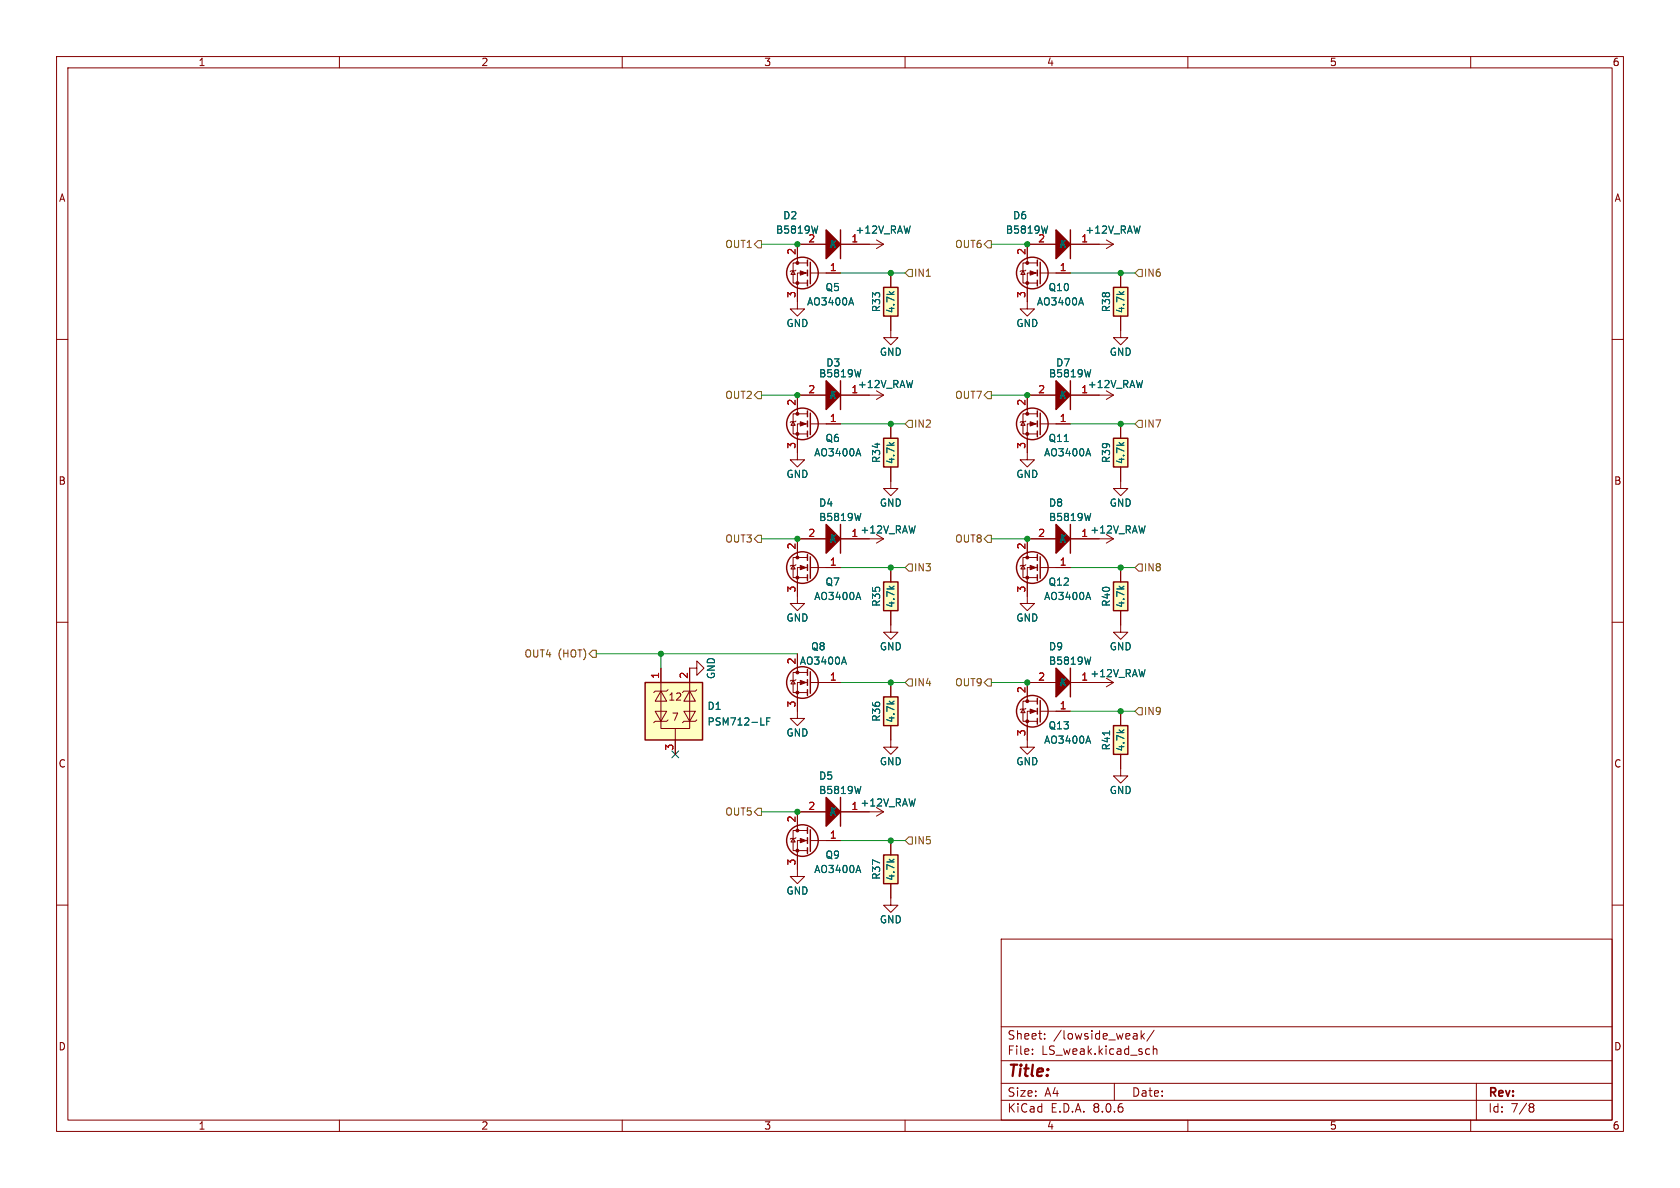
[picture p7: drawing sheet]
<svg xmlns="http://www.w3.org/2000/svg" width="297mm" height="210mm" viewBox="0 0 297 210" stroke-linecap="round" stroke-linejoin="round" font-family="sans-serif">
<g fill="none" stroke="#840000" stroke-width=".18">
<path d="M10 10h277v190h-277zM12 12h273v186h-273zM60 10v2M110 10v2M160 10v2M210 10v2M260 10v2M10 60h2M198.1 58.4v1.3h1.3l-1.3 1.3-1.3-1.3h1.3M285 60h2M180.8 74.5l.4 .7h-.7zM181.4 74.4l-.2 .1h-.7l-.2 .2"/>
<path d="M183.4 74.9h-1.8v5.1M183.4 73.2h-2.6v3.5h2.6M183.9 74.9h5.3M186.7 69.9h-5.1v3.3M189.2 69.9h7.6M195.6 69.1l1.2 .8M196.8 69.9l-1.2 .7M180.8 99.9l.4 .7h-.7zM181.4 99.8l-.2 .1h-.7l-.2 .2M183.4 98.6h-2.6v3.5h2.6M186.7 95.3h-5.1v3.3M189.2 95.3h5.1"/>
<path d="M10 110h2M183.4 100.3h-1.8v6.4h-1.3l1.3 1.3 1.3-1.3h-1.3M183.9 100.3h5.3M285 110h2M180.8 125.3l.4 .7h-.7zM181.4 125.2l-.2 .1h-.7l-.2 .2M183.4 125.7h-1.8v6.4h-1.3l1.3 1.3 1.3-1.3h-1.3M183.4 124h-2.6v3.5h2.6M183.9 125.7h5.3M186.7 120.7h-5.1v3.3M189.2 120.7h5.1M10 160h2"/>
<path d="M285 160h2M177 166h108v32h-108zM60 198v2M110 198v2M160 198v2M177 194.5h108M177 191.5h108M177 187.5h108M177 181.5h108M182.5 186.3v.1M182.5 185.5v.1M184.7 183.6v.1"/>
<path d="M184.7 182.8v.1M197 191.5v3M201.7 182.2v1.5M201.9 183.1l.4 .6M202.3 182.7l-.6 .6M203.1 185.4l.1 .1M203.2 186.3l-.1 .1M203.9 184.9v1.5M203.9 185.5l.2-.1 .4 .1v.9M204 182.1l-1.3 2M210 198v2M260 198v2"/>
<path d="M261 191.5v6.5M270.6 195.1h.3l.3 .3-.3 .3M270.6 195.7h.3M270.9 195.7l.2 .2 .1 .4-.3 .3h-.3"/>
</g>
<g fill="none" stroke="#840000" stroke-width=".25">
<path d="M183.4 72.6v1.1M183.4 74.4v1M183.4 76.2v1M183.9 73v3.8M189.2 67.3v5.1M183.4 98v1.1M183.4 99.8v1M183.9 98.4v3.8M189.2 92.7v5.1M183.4 101.6v1M189.2 118.1v5.1M183.4 123.4v1.1"/>
<path d="M183.4 125.2v1M183.4 127v1M183.9 123.8v3.8"/>
<circle cx="182.5" cy="74.9" r="2.79"/>
<circle cx="182.5" cy="100.3" r="2.79"/>
<circle cx="182.5" cy="125.7" r="2.79"/>
</g>
<g fill="#840000" stroke="#840000" stroke-width=".18">
<path d="M182.1 125.3l1 .4-1 .4z"/>
<path d="M182.1 74.5l1 .4-1 .4z"/>
<path d="M182.1 99.9l1 .4-1 .4z"/>
<circle cx="181.6" cy="127.5" r=".25"/>
<circle cx="181.6" cy="124" r=".25"/>
<circle cx="181.6" cy="76.7" r=".25"/>
<circle cx="181.6" cy="73.2" r=".25"/>
<circle cx="181.6" cy="102.1" r=".25"/>
<circle cx="181.6" cy="98.6" r=".25"/>
</g>
<path d="M192.4 79.3l.4 1.3M192.8 65.3l-.3 1.3M192.8 90.7l-.3 1.3M192.4 104.7l.4 1.3M192.8 116.1l-.3 1.3M192.4 130.1l.4 1.3" fill="none" stroke="#006464" stroke-width=".18"/>
<g fill="#840000" stroke="#840000" stroke-width=".25">
<path d="M186.7 67.3l2.5 2.6-2.5 2.5z"/>
<path d="M186.7 92.7l2.5 2.6-2.5 2.5z"/>
<path d="M186.7 118.1l2.5 2.6-2.5 2.5z"/>
</g>
<path d="M196.8 102.9h2.6v5.1h-2.6z" fill="#ffffc2"/>
<path d="M196.8 102.9h2.6v5.1h-2.6z" fill="none" stroke="#840000" stroke-width=".25"/>
<path d="M196.8 95.3l-1.2 .7M198.1 100.3v2.6M198.1 108v2.5M196.8 120.7l-1.2 .7M198.1 135.9v1.3h1.3l-1.3 1.2-1.3-1.2h1.3" fill="none" stroke="#840000" stroke-width=".18"/>
<path d="M196.8 128.3h2.6v5.1h-2.6z" fill="#ffffc2"/>
<path d="M196.8 128.3h2.6v5.1h-2.6z" fill="none" stroke="#840000" stroke-width=".25"/>
<path d="M181.6 80v1.3h-1.3l1.3 1.3 1.3-1.3h-1.3M198.1 85.1v1.3h1.3l-1.3 1.2-1.3-1.2h1.3M198.1 125.7v2.6M198.1 133.4v2.5" fill="none" stroke="#840000" stroke-width=".18"/>
<path d="M196.2 129.2v.7" fill="none" stroke="#006464" stroke-width=".18"/>
<path d="M196.8 77.5h2.6v5.1h-2.6z" fill="#ffffc2"/>
<path d="M196.8 77.5h2.6v5.1h-2.6z" fill="none" stroke="#840000" stroke-width=".25"/>
<path d="M198.1 74.9v2.6M198.1 82.6v2.5" fill="none" stroke="#840000" stroke-width=".18"/>
<path d="M156.2 50.8h2.5v5.1h-2.5z" fill="#ffffc2"/>
<path d="M156.2 50.8h2.5v5.1h-2.5z" fill="none" stroke="#840000" stroke-width=".25"/>
<path d="M157.5 48.3v2.5M157.5 55.9v2.5M181.6 53.3v1.3h-1.3l1.3 1.3 1.3-1.3h-1.3" fill="none" stroke="#840000" stroke-width=".18"/>
<path d="M196.8 50.8h2.6v5.1h-2.6z" fill="#ffffc2"/>
<g fill="none" stroke="#840000" stroke-width=".25">
<path d="M142.7 46v1M142.7 47.8v1M142.7 49.5v1M143.3 46.4v3.8M148.6 40.6v5.1M183.4 46v1M183.4 47.8v1M183.4 49.5v1M183.9 46.4v3.8M189.2 40.6v5.1M196.8 50.8h2.6v5.1h-2.6zM142.7 72.6v1.1"/>
<path d="M142.7 74.4v1M142.7 76.2v1M143.3 73v3.8M148.6 67.3v5.1"/>
<circle cx="141.9" cy="48.3" r="2.79"/>
<circle cx="182.5" cy="48.3" r="2.79"/>
<circle cx="141.9" cy="74.9" r="2.79"/>
</g>
<g fill="none" stroke="#840000" stroke-width=".18">
<path d="M140.2 47.9l.4 .6h-.8zM140.7 47.8l-.1 .1h-.8l-.1 .1M142.7 48.3h-1.7v6.3h-1.3l1.3 1.3 1.2-1.3h-1.2M142.7 46.5h-2.5v3.5h2.5M143.3 48.3h5.3M146 43.2h-5v3.3M148.6 43.2h7.6M154.9 42.4l1.3 .8M156.2 43.2l-1.3 .7M157.5 58.4v1.3h1.2l-1.2 1.3-1.3-1.3h1.3M180.8 47.9l.4 .6h-.7zM181.4 47.8l-.2 .1h-.7l-.2 .1"/>
<path d="M183.4 48.3h-1.8v5M183.4 46.5h-2.6v3.5h2.6M183.9 48.3h5.3M186.7 43.2h-5.1v3.3M189.2 43.2h7.6M195.6 42.4l1.2 .8M196.8 43.2l-1.2 .7M198.1 48.3v2.5M198.1 55.9v2.5M140.2 74.5l.4 .7h-.8zM140.7 74.4l-.1 .1h-.8l-.1 .2M142.7 74.9h-1.7v6.4h-1.3l1.3 1.3 1.2-1.3h-1.2"/>
<path d="M142.7 73.2h-2.5v3.5h2.5M143.3 74.9h5.3M146 69.9h-5v3.3M148.6 69.9h5.1M198.1 110.5v1.3h1.3l-1.3 1.2-1.3-1.2h1.3"/>
</g>
<g fill="#840000" stroke="#840000" stroke-width=".18">
<path d="M182.1 47.9l1 .4-1 .3z"/>
<path d="M141.5 74.5l1 .4-1 .4z"/>
<path d="M141.5 47.9l1 .4-1 .3z"/>
<circle cx="181.6" cy="50" r=".25"/>
<circle cx="181.6" cy="46.5" r=".25"/>
<circle cx="141" cy="76.7" r=".25"/>
<circle cx="141" cy="73.2" r=".25"/>
<circle cx="141" cy="50" r=".25"/>
<circle cx="141" cy="46.5" r=".25"/>
</g>
<path d="M144.6 39.9l-.3 1.3M185.2 39.9l-.3 1.3M150.5 52.6l.4 1.3M191.1 52.6l.4 1.3M151.7 79.3l.5 1.3M152.2 65.3l-.3 1.3" fill="none" stroke="#006464" stroke-width=".18"/>
<g fill="#840000" stroke="#840000" stroke-width=".25">
<path d="M186.7 40.6l2.5 2.6-2.5 2.5z"/>
<path d="M146 67.3l2.6 2.6-2.6 2.5z"/>
<path d="M146 40.6l2.6 2.6-2.6 2.5z"/>
</g>
<path d="M156.2 77.5h2.5v5.1h-2.5z" fill="#ffffc2"/>
<g fill="none" stroke="#840000" stroke-width=".25">
<path d="M156.2 77.5h2.5v5.1h-2.5zM142.7 98v1.1M142.7 99.8v1M143.3 98.4v3.8M142.7 101.6v1M142.7 146.3v1M142.7 148.1v1M142.7 149.9v1M143.3 146.7v3.8"/>
<circle cx="141.9" cy="100.3" r="2.79"/>
<circle cx="141.9" cy="148.6" r="2.79"/>
</g>
<g fill="none" stroke="#840000" stroke-width=".18">
<path d="M153.7 69.9h2.5M154.9 69.1l1.3 .8M156.2 69.9l-1.3 .7M157.5 74.9v2.6M140.2 99.9l.4 .7h-.8zM140.7 99.8l-.1 .1h-.8l-.1 .2M141 95.3v3.3M142.7 98.6h-2.5v3.5h2.5M157.5 82.6v3.8h1.2l-1.2 1.2-1.3-1.2h1.3M142.7 100.3h-1.7v5.1M143.3 100.3h5.3M140.2 148.2l.4 .6h-.8z"/>
<path d="M140.7 148.1l-.1 .1h-.8l-.1 .1M141 143.5v3.3M142.7 148.6h-1.7v6.3h-1.3l1.3 1.3 1.2-1.3h-1.2M142.7 146.8h-2.5v3.6h2.5M143.3 148.6h5.3M157.5 158.8v1.2h1.2l-1.2 1.3-1.3-1.3h1.3"/>
</g>
<g fill="#840000" stroke="#840000" stroke-width=".18">
<path d="M141.5 99.9l1 .4-1 .4z"/>
<path d="M141.5 148.2l1 .4-1 .4z"/>
<circle cx="141" cy="102.1" r=".25"/>
<circle cx="141" cy="98.6" r=".25"/>
<circle cx="141" cy="150.4" r=".25"/>
<circle cx="141" cy="146.8" r=".25"/>
</g>
<path d="M151.7 104.7l.5 1.3M151.7 153l.5 1.2" fill="none" stroke="#006464" stroke-width=".18"/>
<path d="M156.2 151.1h2.5v5.1h-2.5z" fill="#ffffc2"/>
<path d="M156.2 151.1h2.5v5.1h-2.5z" fill="none" stroke="#840000" stroke-width=".25"/>
<path d="M157.5 148.6v2.5M157.5 156.2v2.6" fill="none" stroke="#840000" stroke-width=".18"/>
<path d="M156.2 123.2h2.5v5.1h-2.5z" fill="#ffffc2"/>
<g fill="none" stroke="#840000" stroke-width=".25">
<path d="M142.7 118.4v1M143.3 118.7v3.9M142.7 120.1v1.1M142.7 121.9v1M156.2 123.2h2.5v5.1h-2.5z"/>
<circle cx="141.9" cy="120.6" r="2.79"/>
</g>
<path d="M141 115.6v3.3M142.7 118.9h-2.5v3.5h2.5M157.5 110.5v1.3h1.2l-1.2 1.2-1.3-1.2h1.3M140.2 120.3l.4 .6h-.8zM140.7 120.1l-.1 .2h-.8l-.1 .1M142.7 120.7h-1.7v5M143.3 120.7h5.3M157.5 120.7v2.5M157.5 128.3v2.5" fill="none" stroke="#840000" stroke-width=".18"/>
<g fill="#840000" stroke="#840000" stroke-width=".18">
<path d="M141.5 120.3l1 .4-1 .3z"/>
<circle cx="141" cy="122.4" r=".25"/>
<circle cx="141" cy="118.9" r=".25"/>
</g>
<path d="M149.2 116.1l.4 1.3" fill="none" stroke="#006464" stroke-width=".18"/>
<path d="M114 120.7h10.2v10.1h-10.2z" fill="#ffffc2"/>
<path d="M114 120.7h10.2v10.1h-10.2zM148.6 141v5.1" fill="none" stroke="#840000" stroke-width=".25"/>
<g fill="none" stroke="#840000" stroke-width=".18">
<path d="M156.2 95.3l-1.3 .7M116.8 118.1v10.7h2.6M123.2 118.1v-1.3l1.3 1.3-1.3 1.3v-1.3h-1.3v10.7h-2.5v4.6M141 105.4v1.3h-1.3l1.3 1.3 1.2-1.3h-1.2M115.8 125.7h2.1l-1.1 1.8zM116.8 122.2l1.1 1.8h-2.1zM118.1 121.9l-.2 .3h-2.1l-.2 .2M118.1 127.3l-.2 .2h-2.1l-.2 .3M120.9 125.7h2l-1 1.8zM121.9 122.2l1 1.8h-2zM123.2 121.9l-.3 .3h-2l-.3 .2M123.2 127.3l-.3 .2h-2l-.3 .3"/>
<path d="M141 125.7v1.3h-1.3l1.3 1.3 1.2-1.3h-1.2M141 143.5h5M148.6 143.5h5.1"/>
</g>
<path d="M134.5 128.2h.6M135.5 127.5h.5M136.1 126.9h-.6v1.3M152.2 139l-.3 1.3" fill="none" stroke="#006464" stroke-width=".18"/>
<path d="M146 141l2.6 2.5-2.6 2.6z" fill="#840000" stroke="#840000" stroke-width=".25"/>
<path d="M156.2 102.9h2.5v5.1h-2.5z" fill="#ffffc2"/>
<path d="M148.6 92.7v5.1M156.2 102.9h2.5v5.1h-2.5z" fill="none" stroke="#840000" stroke-width=".25"/>
<g fill="none" stroke="#840000" stroke-width=".18">
<path d="M141 50.8v2.5M146 43.2h-5v2.5M146 48.3h2.6M148.6 43.2h5.1M157.5 48.3v2.5M157.5 55.9v2.5M181.6 50.8v2.5M186.7 43.2h-5.1v2.5M186.7 48.3h2.5M189.2 43.2h5.1M198.1 48.3v2.5M198.1 55.9v2.5"/>
<path d="M141 77.5v2.5M146 69.9h-5v2.5M146 74.9h2.6M148.6 69.9h5.1M157.5 74.9v2.6M181.6 77.5v2.5M186.7 69.9h-5.1v2.5M186.7 74.9h2.5M189.2 69.9h5.1M198.1 74.9v2.6M146 95.3h-5v2.5M148.6 95.3h5.1"/>
<path d="M157.5 82.6v2.5M186.7 95.3h-5.1v2.5M189.2 95.3h5.1M198.1 82.6v2.5M116.8 118.1v2.6M121.9 118.1v2.6M141 102.9v2.5M141 115.6v2.5M146 100.3h2.6M157.5 100.3v2.6M157.5 108v2.5M181.6 102.9v2.5"/>
<path d="M186.7 100.3h2.5M198.1 100.3v2.6M198.1 108v2.5M119.4 130.8v2.6M141 123.2v2.5M146 120.7h2.6M157.5 128.3v3.8h1.2l-1.2 1.3-1.3-1.3h1.3M157.5 120.7v2.5M181.6 128.3v2.5M186.7 120.7h-5.1v2.5M186.7 125.7h2.5M189.2 120.7h5.1"/>
<path d="M198.1 125.7v2.6M198.1 133.4v2.5M141 151.1v2.6M146 143.5h-5v2.6M146 148.6h2.6M148.6 143.5h5.1M156.2 143.5l-1.3 .8M157.5 148.6v2.5M157.5 156.2v2.6"/>
</g>
<path d="M146 92.7l2.6 2.6-2.6 2.5z" fill="#840000" stroke="#840000" stroke-width=".25"/>
<g fill="none" stroke="#006464" stroke-width=".18">
<path d="M144.6 39.9l-.3 1.3M185.2 39.9l-.3 1.3M150.5 52.6l.4 1.3M191.1 52.6l.4 1.3M151.7 79.3l.5 1.3M152.2 65.3l-.3 1.3M192.4 79.3l.4 1.3M192.8 65.3l-.3 1.3M152.2 90.7l-.3 1.3M192.8 90.7l-.3 1.3M149.2 116.1l.4 1.3M151.7 104.7l.5 1.3"/>
<path d="M192.4 104.7l.4 1.3M192.8 116.1l-.3 1.3M134.5 128.2h.6M135.5 127.5h.5M136.1 126.9h-.6v1.3M152.2 139l-.3 1.3M192.4 130.1l.4 1.3M196.2 129.2v.7M151.7 153l.5 1.2"/>
</g>
<g fill="none" stroke="#725600" stroke-width=".18">
<path d="M134 42.5h.6v1.3h-.6l-.7-.6zM160.7 47.6h.6v1.3h-.6l-.7-.6zM174.6 42.5h.7v1.3h-.7l-.6-.6zM201.3 47.6h.6v1.3h-.6l-.6-.6zM134 69.2h.6v1.3h-.6l-.7-.6zM160.7 74.3h.6v1.3h-.6l-.7-.7zM174.6 69.2h.7v1.3h-.7l-.6-.6zM201.3 74.3h.6v1.3h-.6l-.6-.7zM134 94.6h.6v1.3h-.6l-.7-.6zM160.7 99.7h.6v1.3h-.6l-.7-.7zM174.6 94.6h.7v1.3h-.7l-.6-.6zM201.3 99.7h.6v1.3h-.6l-.6-.7z"/>
<path d="M104.8 114.9h.6v1.3h-.6l-.7-.6zM160.7 120h.6v1.3h-.6l-.7-.6zM174.6 120h.7v1.3h-.7l-.6-.6zM201.3 125.1h.6v1.3h-.6l-.6-.7zM134 142.9h.6v1.2h-.6l-.7-.6zM160.7 148h.6v1.2h-.6l-.7-.6z"/>
</g>
<g fill="none" stroke="#009600" stroke-width=".18">
<path d="M134.6 43.2h6.4M148.6 48.3h11.4M175.3 43.2h6.3M189.2 48.3h11.5M134.6 69.9h6.4M148.6 74.9h11.4M175.3 69.9h6.3M189.2 74.9h11.5M134.6 95.3h6.4M175.3 95.3h6.3M105.4 115.6h35.6M116.8 115.6v2.5"/>
<path d="M148.6 100.3h11.4M189.2 100.3h11.5M148.6 120.7h11.4M175.3 120.7h6.3M189.2 125.7h11.5M134.6 143.5h6.4M148.6 148.6h11.4"/>
</g>
<path d="M118.8 132.7l1.2 1.3M120 132.7l-1.2 1.3" fill="none" stroke="#000084" stroke-width=".18"/>
<g fill="#009600" stroke="#009600" stroke-width=".18">
<circle cx="116.8" cy="115.6" r=".46"/>
<circle cx="157.5" cy="120.7" r=".46"/>
<circle cx="157.5" cy="100.3" r=".46"/>
<circle cx="141" cy="95.3" r=".46"/>
<circle cx="141" cy="143.5" r=".46"/>
<circle cx="157.5" cy="148.6" r=".46"/>
<circle cx="198.1" cy="74.9" r=".46"/>
<circle cx="198.1" cy="125.7" r=".46"/>
<circle cx="198.1" cy="100.3" r=".46"/>
<circle cx="181.6" cy="120.7" r=".46"/>
<circle cx="181.6" cy="95.3" r=".46"/>
<circle cx="181.6" cy="43.2" r=".46"/>
<circle cx="181.6" cy="69.9" r=".46"/>
<circle cx="157.5" cy="74.9" r=".46"/>
<circle cx="141" cy="43.2" r=".46"/>
<circle cx="157.5" cy="48.3" r=".46"/>
<circle cx="141" cy="69.9" r=".46"/>
<circle cx="198.1" cy="48.3" r=".46"/>
</g>
<text font-size="2.8" fill="#840000" x="178" y="190.9">Title:</text>
<g font-size="2.1" fill="#840000">
<text x="178" y="184">Sheet:</text>
<text x="186.2" y="184">/lowside_weak/</text>
<text x="178" y="186.7">File:</text>
<text x="184.1" y="186.7">LS_weak.kicad_sch</text>
<text x="178" y="196.9">KiCad</text>
<text x="178" y="194.1">Size:</text>
<text x="184.7" y="194.1">A4</text>
<text x="185.7" y="196.9">E.D.A.</text>
<text x="193.3" y="196.9">8.0.6</text>
<text x="200" y="194.1">Date:</text>
<text x="263" y="194.3">Rev:</text>
<text x="263" y="196.9">Id:</text>
<text x="267.1" y="196.9">7/8</text>
</g>
<g font-size="1.8" fill="#840000">
<text x="35" y="11.9">1</text>
<text x="85" y="11.9">2</text>
<text x="135" y="11.9">3</text>
<text x="185" y="11.9">4</text>
<text x="235" y="11.9">5</text>
<text x="285" y="11.9">6</text>
<text x="10.3" y="35.9">A</text>
<text x="285.3" y="35.9">A</text>
<text x="10.3" y="85.9">B</text>
<text x="285.3" y="85.9">B</text>
<text x="118.1" y="124.1">12</text>
<text x="118.7" y="127.6">7</text>
<text x="10.3" y="135.9">C</text>
<text x="285.3" y="135.9">C</text>
<text x="10.3" y="185.9">D</text>
<text x="285.3" y="185.9">D</text>
<text x="35" y="199.9">1</text>
<text x="85" y="199.9">2</text>
<text x="135" y="199.9">3</text>
<text x="185" y="199.9">4</text>
<text x="235" y="199.9">5</text>
<text x="285" y="199.9">6</text>
</g>
<g font-size="1.8" fill="#006464">
<text x="137.1" y="41.5">B5819W</text>
<text x="138.4" y="39">D2</text>
<text x="151.1" y="41.5">+12V_RAW</text>
<text x="177.7" y="41.5">B5819W</text>
<text x="179" y="39">D6</text>
<text x="191.8" y="41.5">+12V_RAW</text>
<text x="146.6" y="44">K</text>
<text x="187.2" y="44">K</text>
<text x="145.8" y="51.7">Q5</text>
<text x="185.3" y="51.7">Q10</text>
<text x="138.9" y="58">GND</text>
<text x="142.6" y="54.2">AO3400A</text>
<text x="155.8" y="55.3" transform="rotate(-90 155.8 55.3)">R33</text>
<text x="158.3" y="55.5" transform="rotate(-90 158.3 55.5)">4.7k</text>
<text x="179.6" y="58">GND</text>
<text x="183.2" y="54.2">AO3400A</text>
<text x="196.4" y="55.3" transform="rotate(-90 196.4 55.3)">R38</text>
<text x="199" y="55.5" transform="rotate(-90 199 55.5)">4.7k</text>
<text x="146" y="65">D3</text>
<text x="155.4" y="63.1">GND</text>
<text x="186.6" y="65">D7</text>
<text x="196.1" y="63.1">GND</text>
<text x="144.7" y="66.9">B5819W</text>
<text x="146.6" y="70.7">K</text>
<text x="151.6" y="68.8">+12V_RAW</text>
<text x="185.3" y="66.9">B5819W</text>
<text x="187.2" y="70.7">K</text>
<text x="192.2" y="68.8">+12V_RAW</text>
<text x="143.8" y="80.9">AO3400A</text>
<text x="145.8" y="78.3">Q6</text>
<text x="155.8" y="82" transform="rotate(-90 155.8 82)">R34</text>
<text x="158.3" y="82.1" transform="rotate(-90 158.3 82.1)">4.7k</text>
<text x="184.5" y="80.9">AO3400A</text>
<text x="185.3" y="78.3">Q11</text>
<text x="196.4" y="82" transform="rotate(-90 196.4 82)">R39</text>
<text x="199" y="82.1" transform="rotate(-90 199 82.1)">4.7k</text>
<text x="138.9" y="84.7">GND</text>
<text x="144.7" y="89.8">D4</text>
<text x="155.4" y="89.8">GND</text>
<text x="179.6" y="84.7">GND</text>
<text x="185.3" y="89.8">D8</text>
<text x="196.1" y="89.8">GND</text>
<text x="144.7" y="92.3">B5819W</text>
<text x="152" y="94.5">+12V_RAW</text>
<text x="185.3" y="92.3">B5819W</text>
<text x="192.7" y="94.5">+12V_RAW</text>
<text x="146.6" y="96.1">K</text>
<text x="187.2" y="96.1">K</text>
<text x="143.8" y="106.3">AO3400A</text>
<text x="145.8" y="103.7">Q7</text>
<text x="155.8" y="107.4" transform="rotate(-90 155.8 107.4)">R35</text>
<text x="158.3" y="107.5" transform="rotate(-90 158.3 107.5)">4.7k</text>
<text x="184.5" y="106.3">AO3400A</text>
<text x="185.3" y="103.7">Q12</text>
<text x="196.4" y="107.4" transform="rotate(-90 196.4 107.4)">R40</text>
<text x="199" y="107.5" transform="rotate(-90 199 107.5)">4.7k</text>
<text x="138.9" y="110.1">GND</text>
<text x="179.6" y="110.1">GND</text>
<text x="141.3" y="117.7">AO3400A</text>
<text x="143.3" y="115.2">Q8</text>
<text x="155.4" y="115.2">GND</text>
<text x="185.3" y="115.2">D9</text>
<text x="185.3" y="117.7">B5819W</text>
<text x="192.7" y="119.9">+12V_RAW</text>
<text x="196.1" y="115.2">GND</text>
<text x="125" y="125.7">D1</text>
<text x="126.6" y="120.1" transform="rotate(-90 126.6 120.1)">GND</text>
<text x="187.2" y="121.5">K</text>
<text x="125" y="128.5">PSM712-LF</text>
<text x="138.9" y="130.4">GND</text>
<text x="155.8" y="127.7" transform="rotate(-90 155.8 127.7)">R36</text>
<text x="158.3" y="127.9" transform="rotate(-90 158.3 127.9)">4.7k</text>
<text x="184.5" y="131.7">AO3400A</text>
<text x="185.3" y="129.1">Q13</text>
<text x="155.4" y="135.5">GND</text>
<text x="179.6" y="135.5">GND</text>
<text x="196.4" y="132.8" transform="rotate(-90 196.4 132.8)">R41</text>
<text x="199" y="132.9" transform="rotate(-90 199 132.9)">4.7k</text>
<text x="144.7" y="138">D5</text>
<text x="144.7" y="140.6">B5819W</text>
<text x="152" y="142.8">+12V_RAW</text>
<text x="196.1" y="140.6">GND</text>
<text x="146.6" y="144.4">K</text>
<text x="143.8" y="154.5">AO3400A</text>
<text x="145.8" y="152">Q9</text>
<text x="155.8" y="155.6" transform="rotate(-90 155.8 155.6)">R37</text>
<text x="158.3" y="155.8" transform="rotate(-90 158.3 155.8)">4.7k</text>
<text x="138.9" y="158.3">GND</text>
<text x="155.4" y="163.4">GND</text>
</g>
<g font-size="1.8" fill="#725600">
<text x="128.1" y="44">OUT1</text>
<text x="168.8" y="44">OUT6</text>
<text x="161.5" y="49.1">IN1</text>
<text x="202.1" y="49.1">IN6</text>
<text x="128.1" y="70.7">OUT2</text>
<text x="168.8" y="70.7">OUT7</text>
<text x="161.5" y="75.8">IN2</text>
<text x="202.1" y="75.8">IN7</text>
<text x="128.1" y="96.1">OUT3</text>
<text x="161.5" y="101.2">IN3</text>
<text x="168.8" y="96.1">OUT8</text>
<text x="202.1" y="101.2">IN8</text>
<text x="92.6" y="116.4">OUT4</text>
<text x="98.6" y="116.4">(HOT)</text>
<text x="161.5" y="121.5">IN4</text>
<text x="168.8" y="121.5">OUT9</text>
<text x="202.1" y="126.6">IN9</text>
<text x="128.1" y="144.4">OUT5</text>
<text x="161.5" y="149.5">IN5</text>
</g>
<g font-size="1.8" fill="#a90000">
<text x="140.7" y="45.2" transform="rotate(-90 140.7 45.2)">2</text>
<text x="142.8" y="42.9">2</text>
<text x="150.4" y="42.9">1</text>
<text x="181.4" y="45.2" transform="rotate(-90 181.4 45.2)">2</text>
<text x="183.4" y="42.9">2</text>
<text x="191.1" y="42.9">1</text>
<text x="140.7" y="52.8" transform="rotate(-90 140.7 52.8)">3</text>
<text x="146.6" y="48">1</text>
<text x="181.4" y="52.8" transform="rotate(-90 181.4 52.8)">3</text>
<text x="187.3" y="48">1</text>
<text x="140.7" y="71.8" transform="rotate(-90 140.7 71.8)">2</text>
<text x="142.8" y="69.6">2</text>
<text x="150.4" y="69.6">1</text>
<text x="181.4" y="71.8" transform="rotate(-90 181.4 71.8)">2</text>
<text x="183.4" y="69.6">2</text>
<text x="191.1" y="69.6">1</text>
<text x="146.6" y="74.7">1</text>
<text x="187.3" y="74.7">1</text>
<text x="140.7" y="79.4" transform="rotate(-90 140.7 79.4)">3</text>
<text x="181.4" y="79.4" transform="rotate(-90 181.4 79.4)">3</text>
<text x="142.8" y="95">2</text>
<text x="150.4" y="95">1</text>
<text x="183.4" y="95">2</text>
<text x="191.1" y="95">1</text>
<text x="140.7" y="97.2" transform="rotate(-90 140.7 97.2)">2</text>
<text x="146.6" y="100.1">1</text>
<text x="181.4" y="97.2" transform="rotate(-90 181.4 97.2)">2</text>
<text x="187.3" y="100.1">1</text>
<text x="140.7" y="104.8" transform="rotate(-90 140.7 104.8)">3</text>
<text x="181.4" y="104.8" transform="rotate(-90 181.4 104.8)">3</text>
<text x="140.7" y="117.5" transform="rotate(-90 140.7 117.5)">2</text>
<text x="116.6" y="120.1" transform="rotate(-90 116.6 120.1)">1</text>
<text x="121.7" y="120.1" transform="rotate(-90 121.7 120.1)">2</text>
<text x="140.7" y="125.2" transform="rotate(-90 140.7 125.2)">3</text>
<text x="146.6" y="120.4">1</text>
<text x="181.4" y="122.6" transform="rotate(-90 181.4 122.6)">2</text>
<text x="183.4" y="120.4">2</text>
<text x="187.3" y="125.5">1</text>
<text x="191.1" y="120.4">1</text>
<text x="181.4" y="130.2" transform="rotate(-90 181.4 130.2)">3</text>
<text x="119.1" y="132.8" transform="rotate(-90 119.1 132.8)">3</text>
<text x="142.8" y="143.3">2</text>
<text x="150.4" y="143.3">1</text>
<text x="140.7" y="145.5" transform="rotate(-90 140.7 145.5)">2</text>
<text x="146.6" y="148.3">1</text>
<text x="140.7" y="153.1" transform="rotate(-90 140.7 153.1)">3</text>
</g>
</svg>
